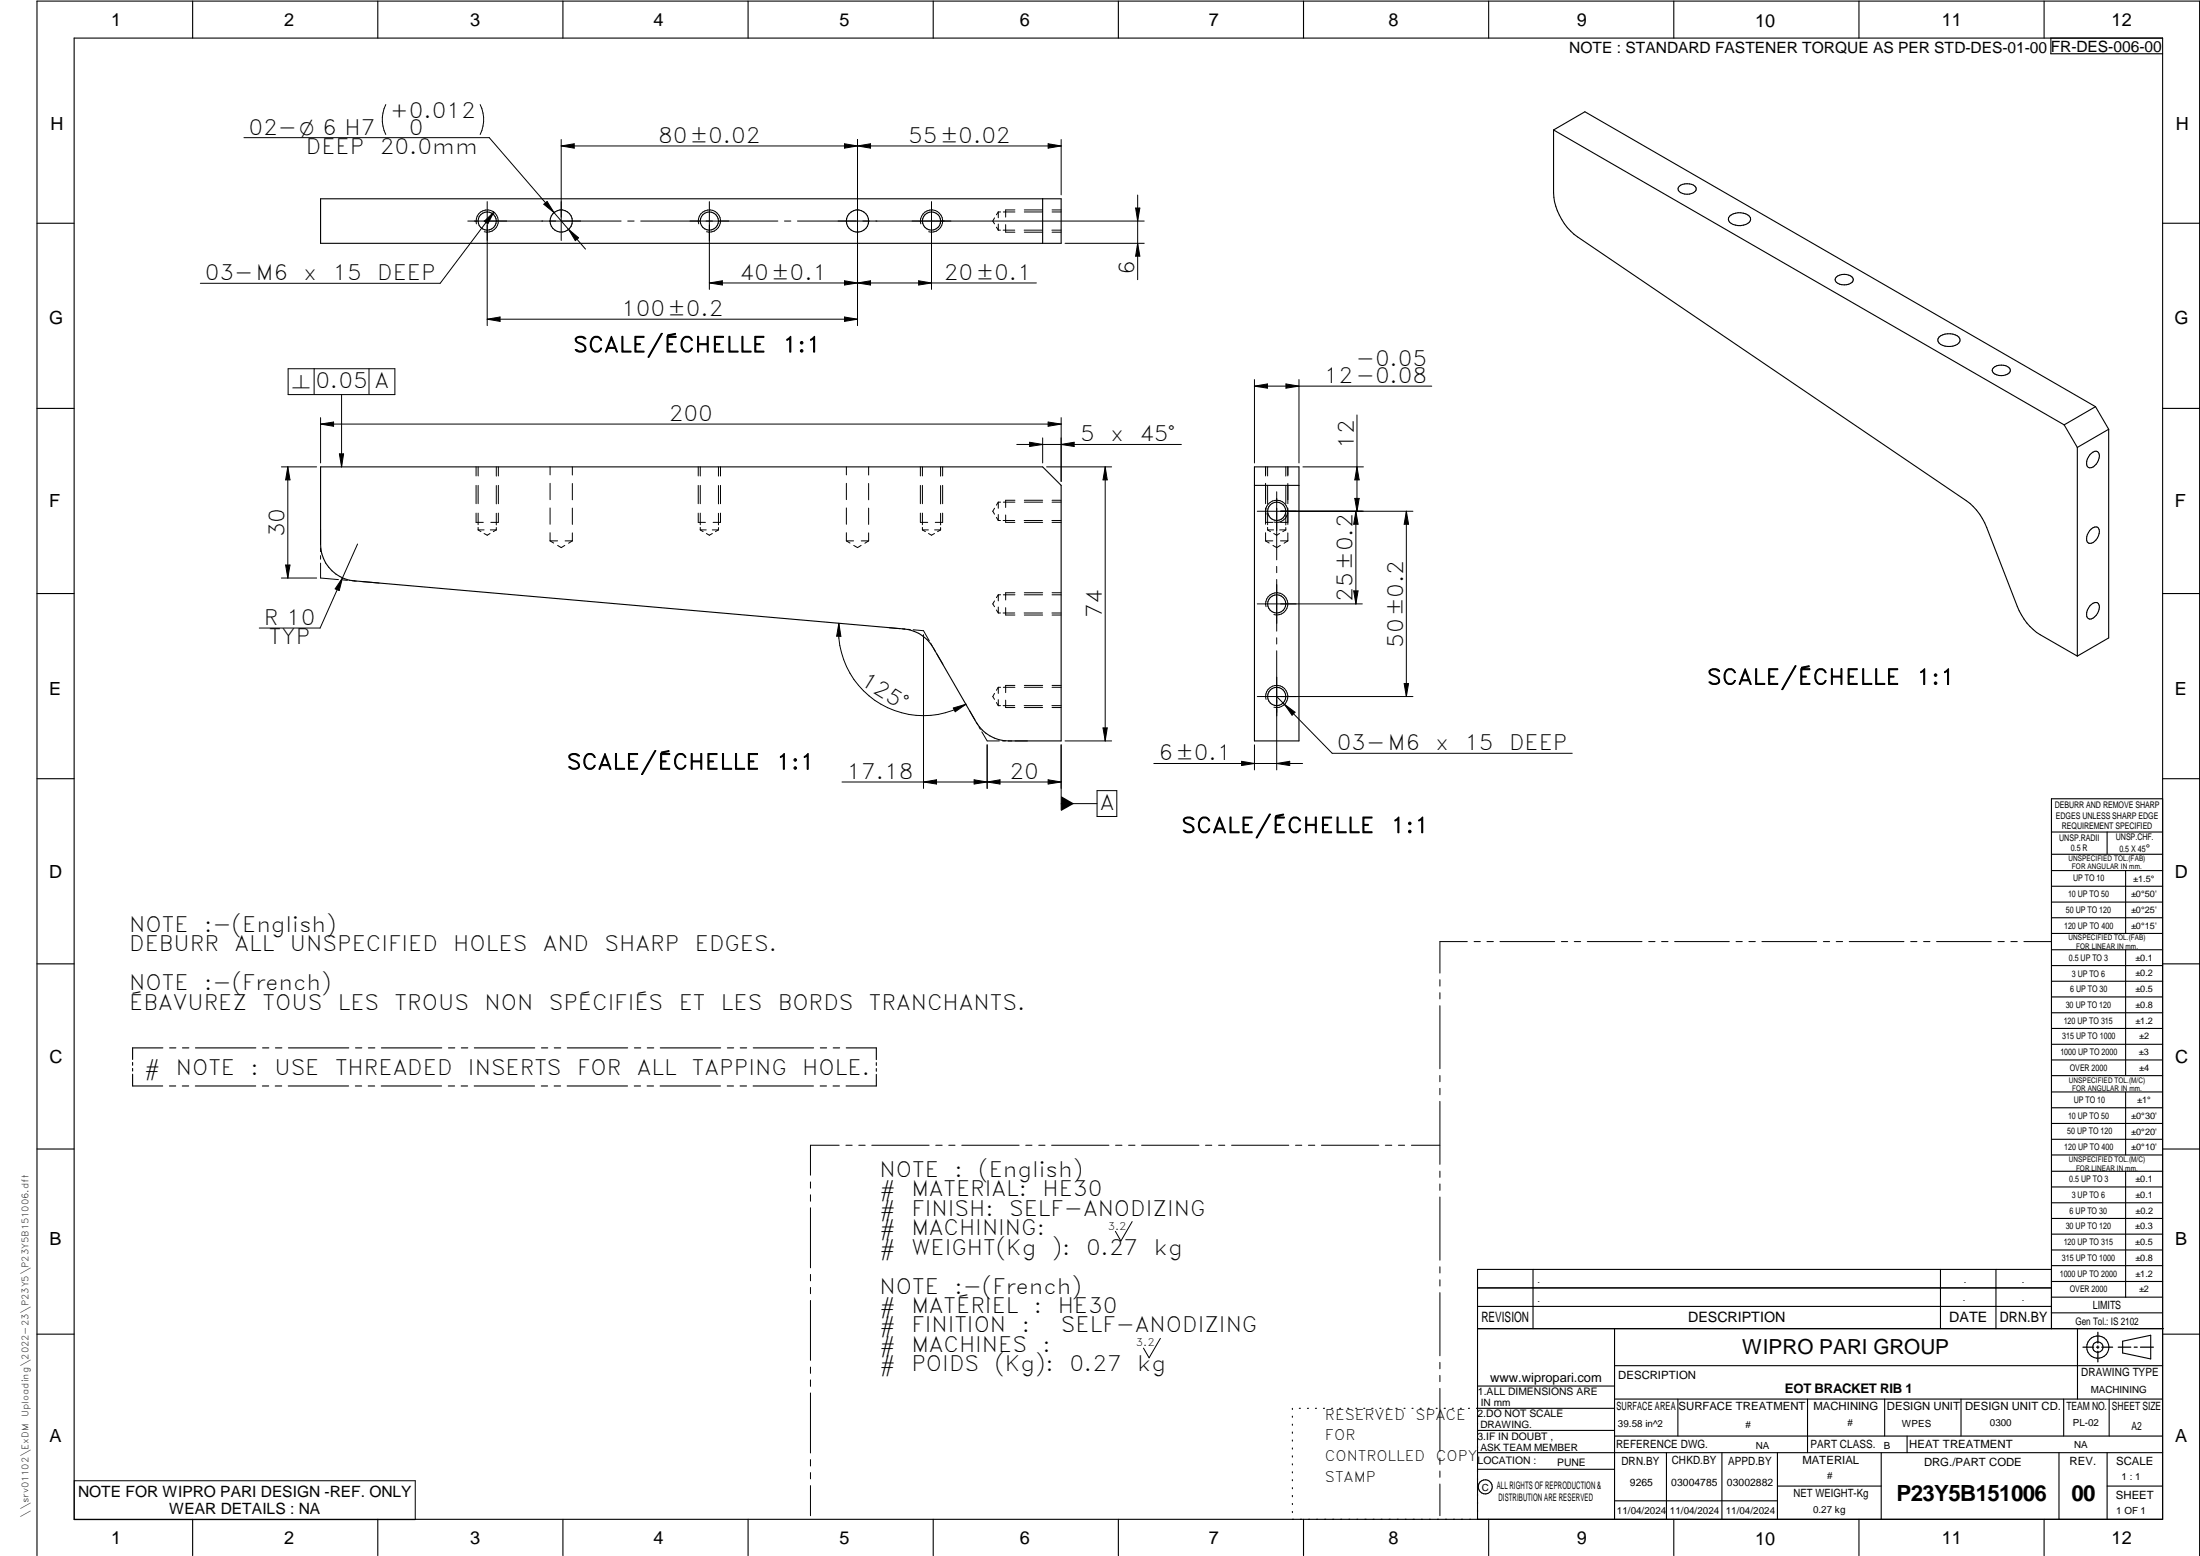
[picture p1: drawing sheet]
<svg xmlns="http://www.w3.org/2000/svg" width="594mm" height="420mm" viewBox="0 0 594 420" stroke-linecap="round" stroke-linejoin="round" font-family="sans-serif">
<g fill="none" stroke="#000" stroke-width=".3">
<path d="M20 10.3h564v400h-564zM52 .3v10M102 .3v10M152 .3v10M202 .3v10M252 .3v10M302 .3v10M352 .3v10M402 .3v10M452 .3v10M502 .3v10M552 .3v10"/>
<path d="M553.8 10.3v4.2h30.2M419.5 35.1v17a15.9 15.9 0 0 0 6.5 11.9l105 71.2a15.6 15.6 0 0 1 5.5 7.3l8.2 21.2a15.3 15.3 0 0 0 6.2 7.7l10.1 5.8M419.5 35.1l137.9 79.6M419.5 35.1l8.5-4.9 137.9 79.6M86.6 53.7h199.9v12h-199.9zM281.6 53.7v12M453.5 50.3a3.4 3.4 0 0 1 4.5 .3 1.57 1.57 0 0 1-1.8 1.8h-1.3a1.57 1.57 0 0 1-1.7-1.8zM467.1 58.4a4 4 0 0 1 5.5 .4 1.76 1.76 0 0 1-1.8 2 3.9 3.9 0 0 1-4-1.2v-.8zM10 60.3h10M495.9 74.8a3.3 3.3 0 0 1 4.5 .3 1.52 1.52 0 0 1-1.8 1.8h-.6a2.21 2.21 0 0 1-2.5-1.4zM584 60.3h10M523.6 91a4.1 4.1 0 0 1 5.6 .4 1.8 1.8 0 0 1-1.9 2.1l-.6 .1a2.99 2.99 0 0 1-3.4-1.8z"/>
<path d="M538.3 99.3a3.3 3.3 0 0 1 4.5 .4 1.56 1.56 0 0 1-1.7 1.7h-1.3a1.56 1.56 0 0 1-1.8-1.7zM10 110.3h10M557.4 114.7l3.6 6.1M565.9 109.8l3.5 6.1M565.9 109.8l-8.5 4.9M569.4 115.9v56.4l-8.4 4.9M569.4 115.9l-8.4 4.9M584 110.3h10M86.6 126.1h195l4.9 5v69h-14.2a10.2 10.2 0 0 1-8.7-5l-11.6-20.3a10.1 10.1 0 0 0-7.8-5l-148.5-13a10 10 0 0 1-9.1-9.9zM338.7 126.1h12.1v74h-12.1zM338.7 131.1h12.1M561 120.8v56.4"/>
<path d="M564.7 122.4a1.22 1.22 0 0 1 1.7-.4 1.22 1.22 0 0 1 .4 1.7 2.78 2.78 0 0 1-2.8 2.5 2.72 2.72 0 0 1 .7-3.8zM564.7 142.8a1.22 1.22 0 0 1 1.7-.4 1.22 1.22 0 0 1 .4 1.7 2.78 2.78 0 0 1-2.8 2.5 2.42 2.42 0 0 1 .3-3.3zM10 160.3h10M564.7 163.2a1.22 1.22 0 0 1 1.7-.4 1.22 1.22 0 0 1 .4 1.7 3.3 3.3 0 0 1-2.5 2.7 1.57 1.57 0 0 1-.6-2.4zM584 160.3h10M10 210.3h10M584 215.7h-30v143.1M584 210.3h10M554 224.7h30M554 230.7h30M554 235.1h30M554 239.3h30"/>
<path d="M569 224.7v6M574 235.1v17M554 243.6h30M554 247.8h30M554 252.1h30M554 256.5h30M574 256.5v33.9M10 260.3h10M554 260.7h30M554 265h30M554 269.2h30M554 273.5h30"/>
<path d="M554 277.7h30M584 260.3h10M35.8 290.1v3.1h8.1M35.8 286.9v.8M35.8 288.5v.7M44 283h-8.2v3.1M45.8 293.2h1.6M45.8 283h1.7M49.2 293.2h1.8M49.3 283h1.7M52.7 293.2h16.3M52.8 283h16.3"/>
<path d="M70.9 293.2h1.7M70.9 283h1.7M74.3 293.2h1.8M74.4 283h1.7M77.8 293.2h16.3M77.9 283h16.3M96 293.2h1.7M96 283h1.7M99.4 293.2h1.8M99.5 283h1.7M102.9 293.2h16.3M103 283h16.3"/>
<path d="M121.1 293.2h1.7M121.1 283h1.7M124.5 293.2h1.8M124.6 283h1.7M128.1 293.2h16.2M128.1 283h16.3M146.2 293.2h1.7M146.2 283h1.7M149.6 293.2h1.8M149.7 283h1.7M153.2 293.2h16.3M153.2 283h16.3"/>
<path d="M171.3 293.2h1.7M171.3 283h1.7M174.7 293.2h1.8M174.8 283h1.7M178.3 293.2h16.3M178.3 283h16.3M196.4 293.2h1.7M196.4 283h1.7M199.8 293.2h1.8M199.9 283h1.7M203.4 293.2h16.3M203.4 283h16.3"/>
<path d="M221.5 293.2h1.7M221.5 283h1.7M225 293.2h1.7M225 283h1.7M228.5 283h8.1v3.1M236.6 286.9v.8M236.6 288.5v.8M236.6 290.1v3.1h-8.1M554 282h30M554 286.2h30M554 290.4h30M554 294.9h30"/>
<path d="M554 299.1h30M574 294.9v17M10 310.3h10M554 303.4h30M554 307.6h30M554 311.9h30M554 316.3h30M574 316.3v34M584 310.3h10M554 320.5h30M554 324.8h30M554 329h30"/>
<path d="M554 333.2h30M554 337.5h30M399 358.8h185.2M399 352.8h155M399 347.8h155M414 342.8v16M436 358.8v51.5M524 342.8v16M539 342.8v16M554 341.8h30M554 346h30M554 350.3h30"/>
<path d="M554 354.5h30M554 342.8h-155v67.5M561 358.8v19M10 360.3h10M399 374.3h37M436 377.8h148M453.1 377.8v10M488.1 377.8v14.5M508.9 377.8v10M529.5 377.8v10M557.3 377.8v10M569.5 377.8v10"/>
<path d="M573.2 362.2l7.6-1.6v6.3l-7.6-1.6zM584 368.8h-148M584 360.3h10M349 380.3v.3M349 382.4v.3M349 384.6v.3M349 386.7v.3M349 388.8v.3M349 391v.3M349 393.1v.3M349 395.3v.3M349 397.4v.3"/>
<path d="M349 399.5v.3M350.9 380.3h.2M353.1 380.3h.2M355.2 380.3h.3M357.4 380.3h.3M359.6 380.3h.3M361.7 380.3h.3M363.9 380.3h.3M366.1 380.3h.3M368.3 380.3h.2M370.4 380.3h.3M372.6 380.3h.3"/>
<path d="M374.8 380.3h.3M376.9 380.3h.4M379.1 380.3h.3M381.3 380.3h.3M383.4 380.3h.4M385.6 380.3h.3M387.8 380.3h.3M390 380.3h.3M392.2 380.3h.3M394.3 380.3h.3M396.5 380.3h.3M398.7 380.3h37.3"/>
<path d="M399 396.7h37M399 392.3h185M399 386.2h37M436 387.8h148M450 392.3v18M465 392.3v18M480 392.3v18M508 392.3v18M515 387.8v4.5M556 392.3v18M569 392.3v18M52 410.3v9.7"/>
<path d="M102 410.3v9.7M152 410.3v9.7M202 410.3v9.7M252 410.3v9.7M302 410.3v9.7M349 401.7v.3M349 403.8v.4M349 406v.3M349 408.1v.3M352 410.3v9.7M402 410.3v9.7M436 405.3h44"/>
<path d="M452 410.3v9.7M480 401.3h28M502 410.3v9.7M552 410.3v9.7M569 401.3h15M10 420v-419.7h584v419.7"/>
<circle cx="131.6" cy="59.7" r="2.45"/>
<circle cx="151.6" cy="59.7" r="3"/>
<circle cx="191.6" cy="59.7" r="2.45"/>
<circle cx="231.6" cy="59.7" r="2.99"/>
<circle cx="251.5" cy="59.7" r="2.45"/>
<circle cx="344.7" cy="138.1" r="2.46"/>
<circle cx="344.8" cy="163.1" r="2.45"/>
<circle cx="344.7" cy="188.1" r="2.46"/>
<circle cx="566.5" cy="363.7" r="1.39"/>
<circle cx="566.5" cy="363.8" r="3"/>
<circle cx="401.1" cy="401.5" r="1.9"/>
</g>
<g fill="none" stroke="#000" stroke-width=".27">
<path d="M65.9 37.2h66.2l17.5 20.2M104.2 28.2a9.1 9.1 0 0 0 0 8.1M129.7 28.2a9.1 9.1 0 0 1 0 8.1M151.5 39.4h135M151.5 37.7v27.2M151.5 39.4l3.6-.6v1.2zM228 38.8v1.2l7.1-1.2v1.2zM231.6 37.7v50.2M283 38.8l3.5 .6-3.5 .6zM286.5 37.7v14.9M126.3 59.7h41.4M130.8 59.7l2.5-2.4-1.6 3.2z"/>
<path d="M131.6 54.4v33.5M133.3 57.3l-14.4 19.2h-64.8M146.8 55.2l.9-.8 1.9 3zM149.6 57.4l8.5 9.9M169.5 59.7h1.7M173 59.7h37.1M191.6 54.4v23.7M211.8 59.7h1.8M215.3 59.7h93.7M251.5 54.4v23.7M268.6 58.8l-.5 .9 .5 .8M269.6 57.2h.6"/>
<path d="M269.6 57.2v1.6M269.6 57.2l-.5 .8M270.9 57.2h3.2M274.1 56.7h-2.5v1.9M276.6 57.2h5M276.6 56.7h5M284.1 57.2h2.4M284.1 56.7h2.4M306.7 56.2h1.1l-.6 3.5zM307.2 52.7v22.8M128.6 60.5a3 3 0 0 1 2.7-3.8 3 3 0 0 1 3.2 3.2 3 3 0 0 1-3.7 2.7M153.5 61.9l2.7 2.3-.8 .8z"/>
<path d="M188.7 60.5a2.99 2.99 0 0 1 2.6-3.8 2.99 2.99 0 0 1 3.2 3.2 2.99 2.99 0 0 1-3.7 2.7M191.6 76.4l3.5-.6v1.2zM191.6 76.4h88.3M228 75.8l3.6 .6-3.6 .6zM231.6 76.4l3.5-.6v1.2zM248.1 75.8l3.4 .6-3.4 .6zM248.7 60.5a2.99 2.99 0 0 1 2.6-3.8 2.99 2.99 0 0 1 3.2 3.2 2.99 2.99 0 0 1-3.7 2.7M269.1 61.3l.5 .8M269.6 60.5v1.6M269.6 62.1h.6M270.9 62.1h3.1M271.6 60.7v2h2.5"/>
<path d="M276.6 62.1h4.9M276.6 62.7h5M284 62.1h2.5M284.1 62.7h2.4M287.6 65.7h21.4M307.2 65.7l.6 3.5h-1.1zM77.8 99.6h28.8v7h-28.8zM84.8 99.6v7M99.6 99.6v7M131.6 86.2h100M131.6 86.2l3.4-.6v1.2zM228 85.6l3.6 .6-3.6 .6z"/>
<path d="M86.6 112.8v12.2M86.6 114.5h199.9M86.6 114.5l3.5-.5v1.1zM92.2 106.6v19.5M278 119.4l3.6 .6-3.6 .6zM281.6 118.2v6.8M283 114l3.5 .5-3.5 .6zM286.5 112.8v17.2M338.7 102.5v22.5M338.7 104.3h47.9M338.7 104.3l3.6-.6v1.1zM347.3 103.7l3.5 .6-3.5 .5z"/>
<path d="M350.8 102.5v22.5M366.4 112.1v25.9M76 126.1h9.5M77.7 126.1v30M77.7 126.1l.6 3.5h-1.2zM91.6 122.6h1.2l-.6 3.5zM128.6 138.6v2.5h1.9M128.6 126.1v2.4M128.6 131.1v4.9M129.1 126.1v2.4M129.1 131.1v4.9M129.1 138.6v3.1"/>
<path d="M134 126.1v2.5M134 131.1v5M134 138.6v3.1M134.6 138.6v2.5h-2.1M134.6 126.1v2.4M134.6 131.1v4.9M148.5 126.1v2.1M148.5 130.5v4.4M148.5 137.2v4.4M154.6 126.1v2.2M154.6 130.6v4.4M154.6 137.2v4.4"/>
<path d="M188.5 138.6v2.5h2M188.5 126.1v2.4M188.5 131.1v4.9M189.1 126.1v2.4M189.1 131.1v4.9M189.1 138.6v3.1M194 126.1v2.5M194 131.1v5M194 138.6v3.1M194.6 138.6v2.5h-2M194.6 126.1v2.4M194.6 131.1v4.9"/>
<path d="M228.6 126.1v2.1M228.6 130.5v4.4M228.6 137.2v4.4M234.6 126.1v2.2M234.6 130.6v4.4M234.6 137.2v4.4M248.5 138.6v2.5h2M248.5 126.1v2.4M248.5 131.1v4.9M249.1 126.1v2.4M249.1 131.1v4.9M249.1 138.6v3.1"/>
<path d="M254 126.1v2.5M254 131.1v5M254 138.6v3.1M254.5 138.6v2.5h-1.9M254.5 126.1v2.4M254.5 131.1v4.9M268.6 137.2l-.5 .8 .5 .9M269.1 139.7l.5 .8M269.6 135.6h.6M269.6 135.6v1.6M269.6 138.9v1.6M269.6 135.6l-.5 .8"/>
<path d="M270.9 135.6h3.2M271.6 139.1v2h2.5M274.1 135.1h-2.5v1.9M274.6 120h44.4M276.6 135.6h5M276.6 135.1h5M282.6 126.1h17.6M284.1 135.6h2.4M284.1 135.1h2.4M286.5 120l3.6-.6v1.2zM298.4 126.1l.6 3.5h-1.1zM298.4 126.1v74"/>
<path d="M339.5 138h42M341.8 126.1v2.4M341.8 130.5v5.5M341.8 137.2v4.4M341.9 138.9a3 3 0 0 1 2.6-3.8 3 3 0 0 1 3.3 3.2 3 3 0 0 1-3.8 2.7M342.3 126.1v2.4M342.3 131.1v4.9M342.3 138.6v3.1M344.8 132.8v18.4M347.2 126.1v2.5M347.2 131.1v5M347.2 138.6v3.1"/>
<path d="M347.8 126.1v2.4M347.8 130.6v5.4M347.8 137.2v4.4M351.8 126.1h16.4M365.8 134.6h1.2l-.6 3.4zM366.1 138l.6 3.6h-1.2zM366.1 138v25.1M366.4 126.1l.6 3.5h-1.2zM379.8 138l.6 3.6h-1.2zM379.8 138v50.1M76 156.1h9.5M77.1 152.6h1.2l-.6 3.5z"/>
<path d="M86.6 142.9v4M86.6 148v1M86.6 150v1M86.6 152.1v4l4.8 .4M92.5 156l-.9 3.5-1.1-.5zM92.6 156.6l1.2 .1M95.1 156.8l1.1 .1M96.6 146.9l-10.2 22.7h-16.4M97.5 157l4.9 .4M129.1 143.1h1.6M129.1 142.4v.7M129.1 143.1l.8 .5"/>
<path d="M130.7 144.1l.9 .4 .7-.4M132.4 143.1h1.6M134 142.5v.6M134 143.1l-.8 .5M148.5 146.1h2.1M148.5 143.8v2.3M148.5 146.1l1 .5M152.5 147.3l-1 .6-.9-.6M152.6 146.1h2M154.6 143.9v2.2M154.6 146.1l-1.1 .6M189.1 142.4v.7"/>
<path d="M189.1 143.1h1.6M189.1 143.1l.8 .5M190.7 144.1l.9 .4 .8-.4M192.4 143.1h1.6M194 143.1l-.8 .5M194 142.5v.6M228.6 146.1h1.9M228.6 143.8v2.3M228.6 146.1l.9 .5M232.5 147.3l-.9 .6-1.1-.6M232.6 146.1h2M234.6 143.9v2.2"/>
<path d="M234.6 146.1l-1.1 .6M249.1 143.1h1.6M249.1 143.1l.8 .5M249.1 142.4v.7M250.7 144.1l.8 .4 .8-.4M252.4 143.1h1.6M254 143.1l-.8 .5M254 142.5v.6M269.6 140.5h.6M270.9 140.5h3.1M276.6 140.5h4.9M276.6 141.1h5"/>
<path d="M284 140.5h2.5M284.1 141.1h2.4M341.8 141.1h1.9M341.8 146h1.9M341.8 143.8v2.3M341.8 146l.9 .6M342.3 143.1h1.6M342.3 143.1l.8 .5M342.3 142.4v.7M344 144.1l.8 .4 .7-.4M344.8 153v1.6M344.8 156.5v13.9"/>
<path d="M345.6 143.1h1.6M345.7 147.3l-.9 .6-1.1-.6M345.8 141.1h2M345.8 146h2M347.2 143.1l-.8 .5M347.2 142.5v.6M347.8 146.1l-1.1 .6M347.8 143.9v2.1M365.5 159.6h1.2l-.6 3.5zM226.5 168.3a22.9 22.9 0 0 0 34.4 21.9M226.5 168.3l.6 3.5h-1.2zM240.1 169.5l2.9 .3"/>
<path d="M243.7 169.8l.7 .1M245.1 169.9l.7 .1M246.6 170.1l2.8 .2 1.5 2.8M249.4 171.4v41.5M251.4 173.8l.3 .7M252.2 175.2l.4 .7M253 176.6l1.6 2.8M268.6 162.3l-.5 .8 .5 .7M269.1 164.7l.5 .8M269.6 160.6h.6M269.6 160.6v1.7M269.6 163.9v1.6"/>
<path d="M269.6 165.5h.6M269.6 160.6l-.5 .8M270.9 165.5h3.1M270.9 160.6h3.2M271.6 164.1v2h2.5M274.1 160.1h-2.5v1.9M276.6 165.5h4.9M276.6 160.6h5M276.6 166.1h5M276.6 160.1h5M284 165.5h2.5M284.1 160.6h2.4"/>
<path d="M284.1 166.1h2.4M284.1 160.1h2.4M339.5 163.1h28.4M341.9 163.8a2.99 2.99 0 0 1 2.6-3.7 2.99 2.99 0 0 1 3.2 3.2 2.99 2.99 0 0 1-3.7 2.6M344.8 172.2v1.7M344.8 175.7v32.2M257.4 191.2l3.5-1-3 2zM261.9 192l1.4 2.5M263.7 195.1l.3 .6M264.4 196.4l.3 .5M265.1 197.6l1.5 2.5h3.3M268.6 187.2l-.5 .9 .5 .7"/>
<path d="M269.1 189.7l.5 .8M269.6 185.6h.6M269.6 185.6v1.6M269.6 188.9v1.6M269.6 190.5h.6M269.6 185.6l-.5 .8M271.6 189.1v2h2.5M274 190.5h-3.1M274.1 185.6h-3.2M274.1 185.1h-2.5v1.9M276.6 190.5h4.9M276.6 185.6h5"/>
<path d="M276.6 191.1h5M276.6 185.1h5M284 190.5h2.5M284.1 185.6h2.4M284.1 191.1h2.4M284.1 185.1h2.4M297.9 196.6h1.1l-.6 3.5zM339.5 188.1h42M341.9 188.8a3 3 0 0 1 2.6-3.7 3 3 0 0 1 3.3 3.2 3 3 0 0 1-3.8 2.7M344.8 188.1l14.9 15.3h64.9M346.9 190.2l2.8 2.1-.8 .8zM379.2 184.6h1.2l-.6 3.5z"/>
<path d="M227.4 211.2h59.1M249.4 211.2l3.5-.6v1.1zM263.1 210.6l3.5 .6-3.5 .5zM266.6 201.1v11.8M266.6 211.2l3.4-.6v1.1zM270.7 200.1h.8M272.4 200.1h.8M274.1 200.1h3.3M283 210.6l3.5 .6-3.5 .5zM286.5 201.1v17.6M286.5 217h9.7M287.6 200.1h12.6"/>
<path d="M296.2 213.5h5.4v7h-5.4zM311.6 206.2h40.1M335.3 205.6l3.4 .6-3.4 .5zM338.7 201.1v6.8M344.8 206.2l3.5-.6v1.1zM396.2 254.3h-7.4v8.5M398.1 254.3h1.6M401.5 254.3h1.8M405 254.3h14.8M421.6 254.3h1.7M425.1 254.3h1.7M428.6 254.3h14.8"/>
<path d="M445.2 254.3h1.7M448.7 254.3h1.7M452.2 254.3h14.8M468.8 254.3h1.7M472.3 254.3h1.7M475.8 254.3h14.8M492.4 254.3h1.7M495.8 254.3h1.8M499.4 254.3h14.7M516 254.3h1.6M519.4 254.3h1.8M522.9 254.3h14.8"/>
<path d="M539.5 254.3h1.7M543 254.3h1.7M546.5 254.3h7.4M388.8 264.5v1.8M388.8 268.1v1.6M388.8 271.6v17M388.8 290.4v1.7M388.8 293.9v1.7M388.8 297.4v17M218.9 319.2v1.6M226.6 309.2h-7.7v8.1M228.4 309.2h1.7"/>
<path d="M231.9 309.2h1.7M235.4 309.2h15.5M252.7 309.2h1.7M256.2 309.2h1.7M259.7 309.2h15.5M277 309.2h1.7M280.5 309.2h1.7M284 309.2h15.5M301.2 309.2h1.8M304.8 309.2h1.7M308.3 309.2h15.5M325.5 309.2h1.7"/>
<path d="M329.1 309.2h1.6M332.6 309.2h15.4M349.8 309.2h1.7M353.3 309.2h1.7M356.8 309.2h15.5M374.1 309.2h1.7M377.6 309.2h1.7M381.1 309.2h7.7M388.8 316.2v1.7M388.8 319.7v1.7M218.9 322.6v1.8M218.9 326.1v16.2"/>
<path d="M305.7 329.9l-3 5.2-1.5-2.6M388.8 323.2v17.1M218.9 344.1v1.8M218.9 347.6v1.7M218.9 351.2v16.1M388.8 342.1v1.6M388.8 345.6v1.7M388.8 349v17.1M218.9 369.1v1.7M218.9 372.6v1.8M218.9 376.1v16.2M313.3 361.4l-3 5.2-1.5-2.6"/>
<path d="M388.8 367.9v1.7M388.8 371.4v1.7M388.8 374.9v17M20.1 399.8h92v10.5h-92zM218.9 394.1v1.8M218.9 397.6v1.7M388.8 393.7v1.7M388.8 397.2v1.7M218.9 401.2v8.1M388.8 400.7v8.6"/>
</g>
<path d="M566.5 359.7v3M562.5 363.8h2.9M566.1 363.8h.7M566.5 363.4v.7M566.5 364.9v2.8M567.6 363.8h2.9M572 363.8h3.4M576.3 363.8h.8M578 363.8h3.5" fill="none" stroke="#000" stroke-width=".34"/>
<g fill="#000">
<path d="M151.5 39.4l3.6-.6v1.2zM228 38.8l3.6 .6-3.6 .6zM231.6 39.4l3.5-.6v1.2zM283 38.8l3.5 .6-3.5 .6zM146.8 55.2l.9-.8 1.9 3zM306.7 56.2h1.1l-.6 3.5zM130.8 59.7l2.5-2.4-1.6 3.2zM153.5 61.9l2.7 2.3-.8 .8zM191.6 76.4l3.5-.6v1.2zM228 75.8l3.6 .6-3.6 .6zM231.6 76.4l3.5-.6v1.2zM248.1 75.8l3.4 .6-3.4 .6z"/>
<path d="M307.2 65.7l.6 3.5h-1.1zM131.6 86.2l3.4-.6v1.2zM228 85.6l3.6 .6-3.6 .6zM86.6 114.5l3.5-.5v1.1zM278 119.4l3.6 .6-3.6 .6zM283 114l3.5 .5-3.5 .6zM286.5 120l3.6-.6v1.2zM338.7 104.3l3.6-.6v1.1zM347.3 103.7l3.5 .6-3.5 .5zM77.7 126.1l.6 3.5h-1.2zM91.6 122.6h1.2l-.6 3.5zM298.4 126.1l.6 3.5h-1.1z"/>
<path d="M366.4 126.1l.6 3.5h-1.2zM365.8 134.6h1.2l-.6 3.4zM77.1 152.6h1.2l-.6 3.5zM92.5 156l-.9 3.5-1.1-.5zM366.1 138l.6 3.6h-1.2zM365.5 159.6h1.2l-.6 3.5zM379.8 138l.6 3.6h-1.2zM226.5 168.3l.6 3.5h-1.2zM257.4 191.2l3.5-1-3 2zM297.9 196.6h1.1l-.6 3.5zM346.9 190.2l2.8 2.1-.8 .8zM379.2 184.6h1.2l-.6 3.5z"/>
<path d="M249.4 211.2l3.5-.6v1.1zM263.1 210.6l3.5 .6-3.5 .5zM266.6 211.2l3.4-.6v1.1zM283 210.6l3.5 .6-3.5 .5zM286.5 215l3.6 2-3.6 2zM335.3 205.6l3.4 .6-3.4 .5zM344.8 206.2l3.5-.6v1.1z"/>
</g>
<g font-size="6">
<text x="512.1" y="405.2">P23Y5B151006</text>
<text x="559.4" y="405.2">00</text>
</g>
<g font-size="5.7">
<text x="105.4" y="31.7">+0.012</text>
<text x="67.1" y="36.3">02-O 6 H7</text>
<text x="82.6" y="41.6">DEEP</text>
<text x="102.6" y="41.6">20.0mm</text>
<text x="110.4" y="36.3">0</text>
<text x="177.7" y="38.6">80±0.02</text>
<text x="245.2" y="38.6">55±0.02</text>
<text x="55.3" y="75.6">03-M6</text>
<text x="82" y="75.6">x</text>
<text x="89.8" y="75.6">15</text>
<text x="101.8" y="75.6">DEEP</text>
<text x="199.7" y="75.5">40±0.1</text>
<text x="254.9" y="75.5">20±0.1</text>
<text x="306.4" y="74.3" transform="rotate(-90 306.4 74.3)">6</text>
<text x="167.7" y="85.3">100±0.2</text>
<text x="154.8" y="95.1">SCALE/ÉCHELLE</text>
<text x="211.3" y="95.1">1:1</text>
<text x="366.1" y="98.8">-0.05</text>
<text x="85.2" y="104.8">0.05 A</text>
<text x="357.5" y="103.4">12-0.08</text>
<text x="180.6" y="113.7">200</text>
<text x="291.7" y="119.1">5</text>
<text x="299.9" y="119.1">x</text>
<text x="307.7" y="119.1">45°</text>
<text x="365.5" y="121.2" transform="rotate(-90 365.5 121.2)">12</text>
<text x="76.8" y="145" transform="rotate(-90 76.8 145)">30</text>
<text x="297.6" y="167" transform="rotate(-90 297.6 167)">74</text>
<text x="365.2" y="162.4" transform="rotate(-90 365.2 162.4)">25±0.2</text>
<text x="71.2" y="168.7">R 10</text>
<text x="72.6" y="173.9">TYP</text>
<text x="378.9" y="174.9" transform="rotate(-90 378.9 174.9)">50±0.2</text>
<text x="232.1" y="184.7" transform="rotate(32 232.1 184.7)">125°</text>
<text x="460.9" y="184.8">SCALE/ÉCHELLE</text>
<text x="517.5" y="184.8">1:1</text>
<text x="361" y="202.5">03-M6</text>
<text x="387.6" y="202.5">x</text>
<text x="395.4" y="202.5">15</text>
<text x="407.5" y="202.5">DEEP</text>
<text x="153" y="207.7">SCALE/ÉCHELLE</text>
<text x="209.6" y="207.7">1:1</text>
<text x="312.8" y="205.3">6±0.1</text>
<text x="228.6" y="210.3">17.18</text>
<text x="272.6" y="210.3">20</text>
<text x="297" y="218.7">A</text>
<text x="319" y="224.9">SCALE/ÉCHELLE</text>
<text x="375.5" y="224.9">1:1</text>
<text x="34.9" y="251.7">NOTE</text>
<text x="55.1" y="251.7">:-(English)</text>
<text x="34.9" y="256.9">DEBURR</text>
<text x="63.4" y="256.9">ALL</text>
<text x="78.3" y="256.9">UNSPECIFIED</text>
<text x="122.4" y="256.9">HOLES</text>
<text x="146.6" y="256.9">AND</text>
<text x="163.2" y="256.9">SHARP</text>
<text x="187.6" y="256.9">EDGES.</text>
<text x="34.9" y="267.4">NOTE</text>
<text x="55.1" y="267.4">:-(French)</text>
<text x="34.9" y="272.7">ÉBAVUREZ</text>
<text x="70.9" y="272.7">TOUS</text>
<text x="91.2" y="272.7">LES</text>
<text x="106.5" y="272.7">TROUS</text>
<text x="130.8" y="272.7">NON</text>
<text x="148.2" y="272.7">SPÉCIFIÉS</text>
<text x="183.3" y="272.7">ET</text>
<text x="194.7" y="272.7">LES</text>
<text x="210" y="272.7">BORDS</text>
<text x="234.6" y="272.7">TRANCHANTS.</text>
<text x="38.9" y="290.2">#</text>
<text x="47.5" y="290.2">NOTE</text>
<text x="67.7" y="290.2">:</text>
<text x="74.1" y="290.2">USE</text>
<text x="90.5" y="290.2">THREADED</text>
<text x="126.4" y="290.2">INSERTS</text>
<text x="155.8" y="290.2">FOR</text>
<text x="172" y="290.2">ALL</text>
<text x="186.9" y="290.2">TAPPING</text>
<text x="216.6" y="290.2">HOLE.</text>
<text x="237.5" y="317.8">NOTE</text>
<text x="257.7" y="317.8">:</text>
<text x="264.1" y="317.8">(English)</text>
<text x="237.5" y="323">#</text>
<text x="246.1" y="323">MATERIAL:</text>
<text x="281.5" y="323">HE30</text>
<text x="237.5" y="328.3">#</text>
<text x="246.1" y="328.3">FINISH:</text>
<text x="272.5" y="328.3">SELF-ANODIZING</text>
<text x="237.5" y="333.5">#</text>
<text x="246.1" y="333.5">MACHINING:</text>
<text x="237.5" y="338.8">#</text>
<text x="246.1" y="338.8">WEIGHT(Kg</text>
<text x="284" y="338.8">):</text>
<text x="293.3" y="338.8">0.27</text>
<text x="311.6" y="338.8">kg</text>
<text x="237.5" y="349.3">NOTE</text>
<text x="257.7" y="349.3">:-(French)</text>
<text x="237.5" y="354.5">#</text>
<text x="237.5" y="359.8">#</text>
<text x="246.1" y="354.5">MATÉRIEL</text>
<text x="246.1" y="359.8">FINITION</text>
<text x="275.9" y="359.8">:</text>
<text x="279.2" y="354.5">:</text>
<text x="285.6" y="354.5">HE30</text>
<text x="286.5" y="359.8">SELF-ANODIZING</text>
<text x="237.5" y="365">#</text>
<text x="246.1" y="365">MACHINES</text>
<text x="281.5" y="365">:</text>
<text x="237.5" y="370.3">#</text>
<text x="246.1" y="370.3">POIDS</text>
<text x="268.5" y="370.3">(Kg):</text>
<text x="288.8" y="370.3">0.27</text>
<text x="307.1" y="370.3">kg</text>
</g>
<text font-size="5.6" x="470.5" y="365.5">WIPRO PARI GROUP</text>
<text font-size="5.4" x="78.9" y="104.8">n</text>
<g font-size="4.9">
<text x="30" y="6.9">1</text>
<text x="76.7" y="6.9">2</text>
<text x="127" y="6.9">3</text>
<text x="176.5" y="6.9">4</text>
<text x="226.7" y="6.9">5</text>
<text x="275.4" y="6.9">6</text>
<text x="326.4" y="6.9">7</text>
<text x="375" y="6.9">8</text>
<text x="425.8" y="6.9">9</text>
<text x="473.9" y="7.3">10</text>
<text x="524.3" y="6.9">11</text>
<text x="570.2" y="6.9">12</text>
<text x="13.6" y="35.1">H</text>
<text x="587.6" y="35.1">H</text>
<text x="13.2" y="87.5">G</text>
<text x="587.2" y="87.5">G</text>
<text x="13.2" y="137">F</text>
<text x="587.2" y="137">F</text>
<text x="13.2" y="187.6">E</text>
<text x="587.2" y="187.6">E</text>
<text x="13.2" y="237">D</text>
<text x="587.2" y="237">D</text>
<text x="13.4" y="287.1">C</text>
<text x="587.4" y="287.1">C</text>
<text x="13.4" y="336.2">B</text>
<text x="587.4" y="336.2">B</text>
<text x="13.4" y="389.3">A</text>
<text x="587.4" y="389.3">A</text>
<text x="30" y="416.9">1</text>
<text x="76.7" y="416.9">2</text>
<text x="127" y="416.9">3</text>
<text x="176.5" y="416.9">4</text>
<text x="226.7" y="416.9">5</text>
<text x="275.4" y="416.9">6</text>
<text x="326.4" y="416.9">7</text>
<text x="375" y="416.9">8</text>
<text x="425.8" y="416.9">9</text>
<text x="473.9" y="417.3">10</text>
<text x="524.3" y="416.9">11</text>
<text x="570.2" y="416.9">12</text>
</g>
<g font-size="4.2">
<text x="423.7" y="14.3">NOTE : STANDARD FASTENER TORQUE AS PER STD-DES-01-00</text>
<text x="553.8" y="14">FR-DES-006-00</text>
<text x="21.1" y="404.3">NOTE FOR WIPRO PARI DESIGN -REF. ONLY</text>
<text x="45.7" y="408.8">WEAR DETAILS : NA</text>
</g>
<g font-size="3.9">
<text x="400" y="357.1">REVISION</text>
<text x="455.9" y="357.1">DESCRIPTION</text>
<text x="526.4" y="357.1">DATE</text>
<text x="540" y="357.1">DRN.BY</text>
<text x="357.8" y="383.3">RESERVED</text>
<text x="382.3" y="383.3">SPACE</text>
<text x="357.8" y="388.9">FOR</text>
<text x="357.8" y="394.5">CONTROLLED</text>
<text x="387.8" y="394.5">COPY</text>
<text x="357.8" y="400">STAMP</text>
</g>
<text font-size="3.6" x="482" y="376.1">EOT BRACKET RIB 1</text>
<text font-size="3.5" x="402.4" y="373.3">www.wipropari.com</text>
<g font-size="3.1">
<text x="565.1" y="353.5">LIMITS</text>
<text x="562" y="371.7">DRAWING TYPE</text>
<text x="437" y="372.3">DESCRIPTION</text>
<text x="436.5" y="380.8">SURFACE AREA</text>
<text x="453.3" y="380.8">SURFACE TREATMENT</text>
<text x="489.7" y="380.8">MACHINING</text>
<text x="509.5" y="380.8">DESIGN UNIT</text>
<text x="530.6" y="380.8">DESIGN UNIT CD.</text>
<text x="558" y="380.6">TEAM NO.</text>
<text x="570.3" y="380.7">SHEET SIZE</text>
<text x="575.6" y="386.1">A2</text>
<text x="436.4" y="391.1">REFERENCE DWG.</text>
<text x="437.8" y="395.5">DRN.BY</text>
<text x="451.4" y="395.4">CHKD.BY</text>
<text x="466.6" y="395.5">APPD.BY</text>
<text x="486.7" y="395.4">MATERIAL</text>
<text x="488.9" y="390.9">PART CLASS.</text>
<text x="515.6" y="390.9">HEAT TREATMENT</text>
<text x="519.6" y="395.9">DRG./PART CODE</text>
<text x="558.9" y="395.5">REV.</text>
<text x="571.4" y="395.6">SCALE</text>
<text x="484.3" y="404.2">NET WEIGHT-Kg</text>
<text x="571.4" y="404.7">SHEET</text>
</g>
<text font-size="3" x="579.5" y="230.1">°</text>
<g font-size="2.8">
<text x="299.1" y="332.1">3.2</text>
<text x="560.4" y="357.7">Gen Tol.: IS 2102</text>
<text x="306.7" y="363.6">3.2</text>
<text x="399.1" y="376.6">1.ALL DIMENSIONS ARE</text>
<text x="399" y="382.7">2.DO NOT SCALE</text>
<text x="399" y="388.7">3.IF IN DOUBT ,</text>
<text x="399" y="395.4">LOCATION :</text>
<text x="420.5" y="396">PUNE</text>
<text x="404.2" y="402">ALL RIGHTS OF REPRODUCTION &amp;</text>
<text x="440.1" y="401.2">9265</text>
<text x="451.3" y="401.2">03004785</text>
<text x="466.3" y="401.2">03002882</text>
<text x="404.7" y="405.4">DISTRIBUTION ARE RESERVED</text>
</g>
<g font-size="2.7">
<text x="564.6" y="376.2">MACHINING</text>
<text x="399.9" y="379.7">IN mm</text>
<text x="399.7" y="385.7">DRAWING.</text>
<text x="436.9" y="385.4">39.58 in^2</text>
<text x="471.4" y="385.5">#</text>
<text x="498.9" y="385">#</text>
<text x="513.6" y="385.3">WPES</text>
<text x="537.3" y="385.1">0300</text>
<text x="559.7" y="385.1">PL-02</text>
<text x="399.7" y="391.8">ASK TEAM MEMBER</text>
<text x="474.1" y="391.2">NA</text>
<text x="508.7" y="391.2">B</text>
<text x="560.1" y="391.1">NA</text>
<text x="493.4" y="399.5">#</text>
<text x="572.8" y="399.7">1 : 1</text>
<text x="400.1" y="402.5">C</text>
<text x="436.6" y="408.7">11/04/2024</text>
<text x="450.9" y="408.8">11/04/2024</text>
<text x="466" y="408.9">11/04/2024</text>
<text x="489.6" y="408.5">0.27 kg</text>
<text x="571.4" y="408.7">1 OF 1</text>
</g>
<g font-size="2.5">
<text x="554.9" y="218.3">DEBURR AND REMOVE SHARP</text>
<text x="555.2" y="221">EDGES UNLESS SHARP EDGE</text>
<text x="556.1" y="227.1">UNSP.RADII</text>
<text x="556.8" y="223.8">REQUIREMENT SPECIFIED</text>
<text x="571.4" y="226.9">UNSP.CHF.</text>
<text x="559.2" y="229.9">0.5 R</text>
<text x="572.3" y="230.1">0.5 X 45</text>
<text x="559.8" y="238">UP TO 10</text>
<text x="576.1" y="238.1">±1.5°</text>
<text x="558.5" y="242.2">10 UP TO 50</text>
<text x="575.5" y="242.3">±0°50'</text>
<text x="557.4" y="250.7">120 UP TO 400</text>
<text x="557.9" y="246.5">50 UP TO 120</text>
<text x="575.5" y="250.7">±0°15'</text>
<text x="575.5" y="246.5">±0°25'</text>
<text x="558.7" y="259.4">0.5 UP TO 3</text>
<text x="559.5" y="263.7">3 UP TO 6</text>
<text x="576.6" y="263.6">±0.2</text>
<text x="576.6" y="259.4">±0.1</text>
<text x="559" y="267.9">6 UP TO 30</text>
<text x="576.6" y="267.9">±0.5</text>
<text x="557.8" y="272.2">30 UP TO 120</text>
<text x="576.6" y="272.2">±0.8</text>
<text x="556.9" y="280.7">315 UP TO 1000</text>
<text x="557.3" y="276.4">120 UP TO 315</text>
<text x="576.6" y="276.4">±1.2</text>
<text x="577.7" y="280.7">±2</text>
<text x="556.4" y="284.9">1000 UP TO 2000</text>
<text x="577.6" y="284.9">±3</text>
<text x="558.9" y="289.2">OVER 2000</text>
<text x="577.7" y="289.3">±4</text>
<text x="560" y="297.9">UP TO 10</text>
<text x="577.1" y="297.9">±1°</text>
<text x="558.5" y="302.1">10 UP TO 50</text>
<text x="575.5" y="302.1">±0°30'</text>
<text x="557.4" y="310.6">120 UP TO 400</text>
<text x="558.2" y="306.3">50 UP TO 120</text>
<text x="575.5" y="310.6">±0°10'</text>
<text x="575.5" y="306.4">±0°20'</text>
<text x="558.8" y="319.2">0.5 UP TO 3</text>
<text x="559.4" y="323.4">3 UP TO 6</text>
<text x="576.6" y="319.2">±0.1</text>
<text x="576.6" y="323.5">±0.1</text>
<text x="558.9" y="327.7">6 UP TO 30</text>
<text x="576.7" y="327.7">±0.2</text>
<text x="557.8" y="332">30 UP TO 120</text>
<text x="576.6" y="332">±0.3</text>
<text x="556.8" y="340.5">315 UP TO 1000</text>
<text x="557.3" y="336.3">120 UP TO 315</text>
<text x="576.6" y="336.3">±0.5</text>
<text x="576.6" y="340.5">±0.8</text>
<text x="415.2" y="346.4">.</text>
<text x="530.3" y="346.5">.</text>
<text x="545.9" y="346.4">.</text>
<text x="556.2" y="344.7">1000 UP TO 2000</text>
<text x="576.6" y="344.7">±1.2</text>
<text x="415.2" y="351.5">.</text>
<text x="530" y="351.3">.</text>
<text x="545.9" y="351.4">.</text>
<text x="558.9" y="349">OVER 2000</text>
<text x="577.6" y="349">±2</text>
</g>
<g font-size="2.4">
<text x="7.7" y="382.7" transform="rotate(-90 7.7 382.7)">Uploading\2022-23\P23Y5\P23Y5B151006.dft</text>
<text x="7.7" y="409.8" transform="rotate(-90 7.7 409.8)">\\srv01102\ExDM</text>
</g>
<g font-size="2.1">
<text x="558.5" y="232.4">UNSPECIFIED TOL.(FAB)</text>
<text x="559.5" y="234.7">FOR ANGULAR IN mm.</text>
<text x="558.6" y="253.9">UNSPECIFIED TOL.(FAB)</text>
<text x="560.7" y="256.3">FOR LINEAR IN mm.</text>
<text x="558.7" y="292.3">UNSPECIFIED TOL.(M/C)</text>
<text x="559.6" y="294.7">FOR ANGULAR IN mm.</text>
<text x="558.7" y="313.7">UNSPECIFIED TOL.(M/C)</text>
<text x="560.6" y="316.1">FOR LINEAR IN mm.</text>
</g>
</svg>
